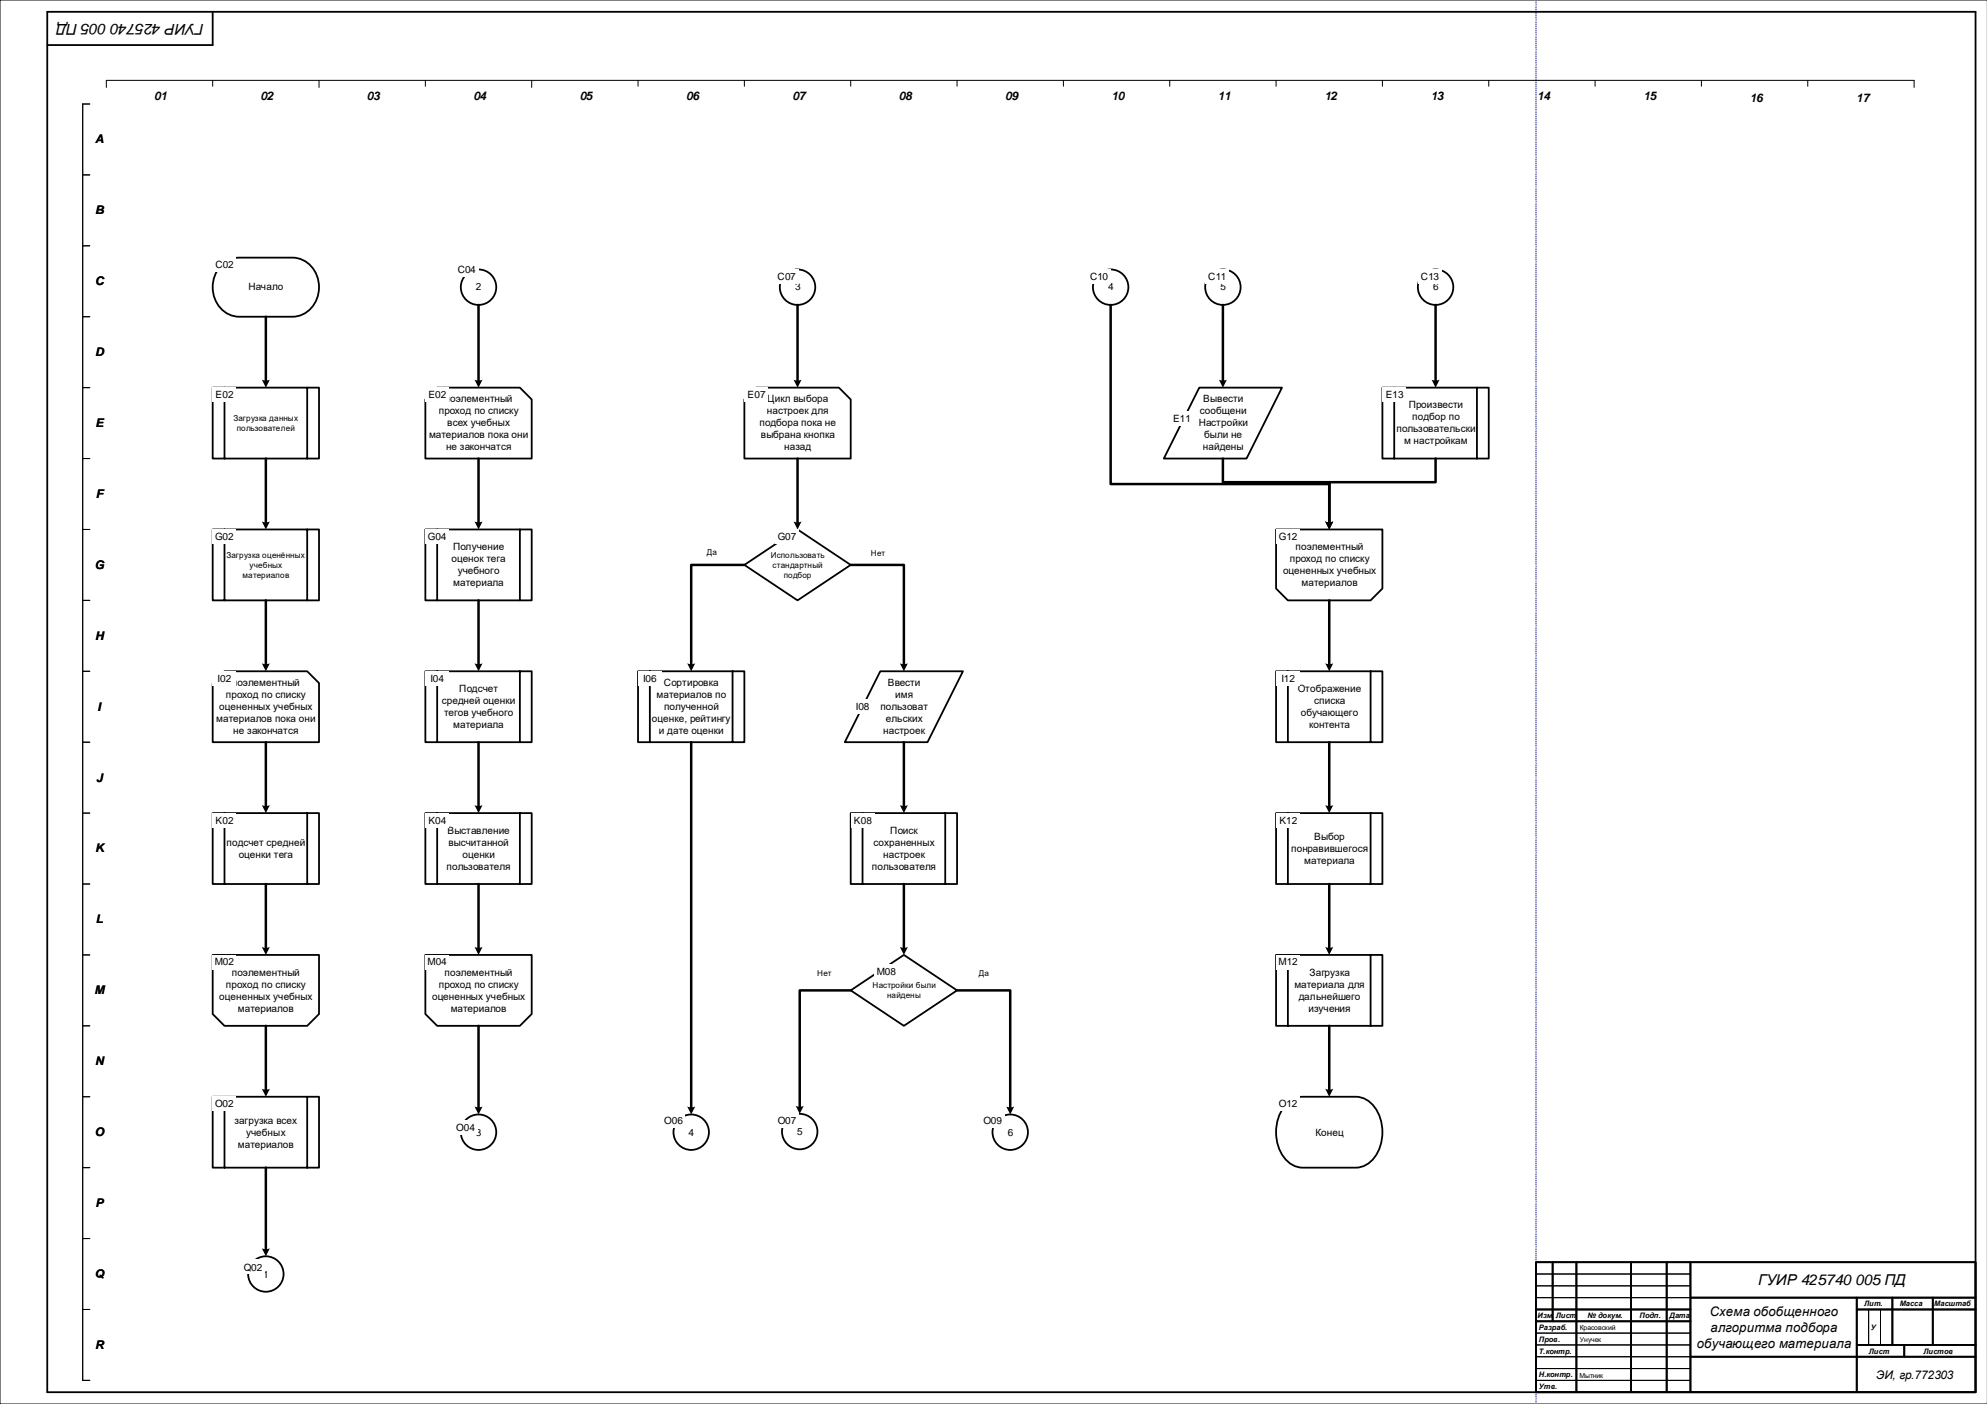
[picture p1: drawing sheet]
<svg xmlns="http://www.w3.org/2000/svg" width="841mm" height="594mm" viewBox="0 0 841 594" stroke-linecap="round" stroke-linejoin="round" font-family="sans-serif">
<path d="M840.9 0h-840.9v594h840.9" fill="none" stroke="#000" stroke-width=".42"/>
<path d="M90 164h45v30h-45z" fill-rule="evenodd" fill="#fff"/>
<g fill="none" stroke="#000" stroke-width=".76">
<path d="M20 5h816v584h-816zM90 5.1v14h-70M90 164h45v30h-45zM95 164v30M130 164v30M650 534h186v55h-186zM657 534v25M667.1 534v55M690.2 534v55M705.3 534v55M715.3 534v55M650 559h65.3"/>
<path d="M650 554h65.3M715.3 549h120.7M785.7 554h50.3M785.7 549v40M800.8 549v20M817.9 549v20M715.3 574h120.7M785.7 569h50.3M805.8 569v5"/>
</g>
<g fill="none" stroke="#000" stroke-width=".42">
<path d="M45 37v-3h765v3M90 34v2.5M135 34v3M180 34v2.5M225 34v3M270 34v2.5M315 34v2.5M360 34v2.5M405 34v2.5M495 34v2.5M540 34v2.5M585 34v2.5"/>
<path d="M630 34v2.5M675 34v2.5M720 34v2.5M765 34v2.5M38 44h-3v540h3M35 74h3M35 104h3M35 134h3M35 164h3M35 194h3M35 224h3M35 254h3"/>
<path d="M35 284h3M35 314h3M35 344h3M35 374h3M35 404h3M35 434h3M35 464h3M35 494h3M35 524h3M650 539h65.3M35 554h3M650 549h65.3"/>
<path d="M650 544h65.3M790.8 554v15M795.8 554v15M650 564h65.3M650 569h65.3M650 574h65.3M650 579h65.3M650 584h65.3"/>
</g>
<path d="M650 0v594" fill="none" stroke="#00f" stroke-width=".42" stroke-dasharray=".3 .5"/>
<path d="M93.3 112.7l3-2.4a10.3 10.3 0 0 1 5-1.3h22.5a12.5 12.5 0 0 1 9.4 19.2 11.1 11.1 0 0 1-9.4 5.8h-22.5a12.5 12.5 0 0 1-9.5-19.2z" fill-rule="evenodd" fill="#fff"/>
<path d="M93.3 112.7l3-2.4a10.3 10.3 0 0 1 5-1.3h22.5a12.5 12.5 0 0 1 9.4 19.2 11.1 11.1 0 0 1-9.4 5.8h-22.5a12.5 12.5 0 0 1-9.5-19.2z" fill="none" stroke="#000" stroke-width=".76"/>
<path d="M450 34v2.5" fill="none" stroke="#000" stroke-width=".42"/>
<path d="M544.6 466.9l1-.9a9.3 9.3 0 0 1 5.7-2h22.5a12.1 12.1 0 0 1 10.6 10.3 17 17 0 0 1-6 18.4 8.9 8.9 0 0 1-4.6 1.3h-22.5a12.1 12.1 0 0 1-10.7-10.3 18 18 0 0 1 4-16.8z" fill-rule="evenodd" fill="#fff"/>
<path d="M544.6 466.9l1-.9a9.3 9.3 0 0 1 5.7-2h22.5a12.1 12.1 0 0 1 10.6 10.3 17 17 0 0 1-6 18.4 8.9 8.9 0 0 1-4.6 1.3h-22.5a12.1 12.1 0 0 1-10.7-10.3 18 18 0 0 1 4-16.8z" fill="none" stroke="#000" stroke-width=".76"/>
<g fill="#fff">
<path d="M90 164h10v6h-10z" fill-rule="evenodd"/>
<path d="M90 224h45v30h-45z" fill-rule="evenodd"/>
</g>
<path d="M90 224h45v30h-45zM95 224v30M130 224v30" fill="none" stroke="#000" stroke-width=".76"/>
<g fill="#fff">
<path d="M90 224h10v6h-10z" fill-rule="evenodd"/>
<path d="M95 284h35l5 5v25h-45v-25z" fill-rule="evenodd"/>
</g>
<path d="M95 284h35l5 5v25h-45v-25z" fill="none" stroke="#000" stroke-width=".76"/>
<path d="M90 344h45v30h-45z" fill-rule="evenodd" fill="#fff"/>
<path d="M90 344h45v30h-45zM95 344v30M130 344v30" fill="none" stroke="#000" stroke-width=".76"/>
<path d="M90 404h45v25l-5 5h-35l-5-5z" fill-rule="evenodd" fill="#fff"/>
<path d="M90 404h45v25l-5 5h-35l-5-5z" fill="none" stroke="#000" stroke-width=".76"/>
<path d="M90 464h45v30h-45z" fill-rule="evenodd" fill="#fff"/>
<path d="M90 464h45v30h-45zM95 464v30M130 464v30" fill="none" stroke="#000" stroke-width=".76"/>
<circle cx="112.5" cy="539" r="7.5" fill="#fff"/>
<circle cx="112.5" cy="539" r="7.5" fill="none" stroke="#000" stroke-width=".76"/>
<path d="M185 164h35l5 5v25h-45v-25z" fill-rule="evenodd" fill="#fff"/>
<path d="M185 164h35l5 5v25h-45v-25z" fill="none" stroke="#000" stroke-width=".76"/>
<path d="M180 224h45v30h-45z" fill-rule="evenodd" fill="#fff"/>
<path d="M180 224h45v30h-45zM185 224v30M220 224v30" fill="none" stroke="#000" stroke-width=".76"/>
<path d="M180 404h45v25l-5 5h-35l-5-5z" fill-rule="evenodd" fill="#fff"/>
<path d="M180 404h45v25l-5 5h-35l-5-5z" fill="none" stroke="#000" stroke-width=".76"/>
<path d="M180 284h45v30h-45z" fill-rule="evenodd" fill="#fff"/>
<path d="M180 284h45v30h-45zM185 284v30M220 284v30" fill="none" stroke="#000" stroke-width=".76"/>
<path d="M180 344h45v30h-45z" fill-rule="evenodd" fill="#fff"/>
<path d="M180 344h45v30h-45zM185 344v30M220 344v30" fill="none" stroke="#000" stroke-width=".76"/>
<path d="M315 239l22.5-15 22.5 15-22.5 15z" fill-rule="evenodd" fill="#fff"/>
<path d="M315 239l22.5-15 22.5 15-22.5 15z" fill="none" stroke="#000" stroke-width=".76"/>
<path d="M270 284h45v30h-45z" fill-rule="evenodd" fill="#fff"/>
<path d="M270 284h45v30h-45zM275 284v30M310 284v30" fill="none" stroke="#000" stroke-width=".76"/>
<path d="M360 344h45v30h-45z" fill-rule="evenodd" fill="#fff"/>
<path d="M360 344h45v30h-45zM365 344v30M400 344v30" fill="none" stroke="#000" stroke-width=".76"/>
<path d="M360 419l22.5-15 22.5 15-22.5 15z" fill-rule="evenodd" fill="#fff"/>
<path d="M360 419l22.5-15 22.5 15-22.5 15z" fill="none" stroke="#000" stroke-width=".76"/>
<path d="M372.5 284h35l-15 30h-35z" fill-rule="evenodd" fill="#fff"/>
<path d="M372.5 284h35l-15 30h-35z" fill="none" stroke="#000" stroke-width=".76"/>
<path d="M507.5 164h35l-15 30h-35z" fill-rule="evenodd" fill="#fff"/>
<path d="M507.5 164h35l-15 30h-35z" fill="none" stroke="#000" stroke-width=".76"/>
<path d="M315 169l5-5h35l5 5v25h-45z" fill-rule="evenodd" fill="#fff"/>
<path d="M315 169l5-5h35l5 5v25h-45z" fill="none" stroke="#000" stroke-width=".76"/>
<path d="M585 164h45v30h-45z" fill-rule="evenodd" fill="#fff"/>
<path d="M585 164h45v30h-45zM590 164v30M625 164v30" fill="none" stroke="#000" stroke-width=".76"/>
<path d="M540 224h45v25l-5 5h-35l-5-5z" fill-rule="evenodd" fill="#fff"/>
<path d="M540 224h45v25l-5 5h-35l-5-5z" fill="none" stroke="#000" stroke-width=".76"/>
<path d="M540 284h45v30h-45z" fill-rule="evenodd" fill="#fff"/>
<path d="M540 284h45v30h-45zM545 284v30M580 284v30" fill="none" stroke="#000" stroke-width=".76"/>
<path d="M540 344h45v30h-45z" fill-rule="evenodd" fill="#fff"/>
<path d="M540 344h45v30h-45zM545 344v30M580 344v30" fill="none" stroke="#000" stroke-width=".76"/>
<path d="M540 404h45v30h-45z" fill-rule="evenodd" fill="#fff"/>
<path d="M540 404h45v30h-45zM545 404v30M580 404v30" fill="none" stroke="#000" stroke-width=".76"/>
<path d="M112.5 134v27.4M112.5 194v27.4M112.5 254v27.4M112.5 314v27.4M112.5 374v27.4M112.5 434v27.4M112.5 494v34.9" fill="none" stroke="#000" stroke-width="1.1"/>
<g fill="#000">
<path d="M110.8 160.6l1.7 .4 1.7-.4-1.7 3.4z" fill-rule="evenodd"/>
<path d="M110.8 220.6l1.7 .4 1.7-.4-1.7 3.4z" fill-rule="evenodd"/>
<path d="M110.8 280.6l1.7 .4 1.7-.4-1.7 3.4z" fill-rule="evenodd"/>
<path d="M110.8 340.6l1.7 .4 1.7-.4-1.7 3.4z" fill-rule="evenodd"/>
<path d="M110.8 400.6l1.7 .4 1.7-.4-1.7 3.4z" fill-rule="evenodd"/>
<path d="M110.8 460.6l1.7 .4 1.7-.4-1.7 3.4z" fill-rule="evenodd"/>
<path d="M110.8 528.1l1.7 .4 1.7-.4-1.7 3.4z" fill-rule="evenodd"/>
</g>
<circle cx="202.5" cy="479" r="7.5" fill="#fff"/>
<circle cx="202.5" cy="479" r="7.5" fill="none" stroke="#000" stroke-width=".76"/>
<circle cx="292.5" cy="479" r="7.5" fill="#fff"/>
<circle cx="292.5" cy="479" r="7.5" fill="none" stroke="#000" stroke-width=".76"/>
<circle cx="338.4" cy="478.7" r="7.5" fill="#fff"/>
<circle cx="338.4" cy="478.7" r="7.5" fill="none" stroke="#000" stroke-width=".76"/>
<circle cx="427.5" cy="479" r="7.5" fill="#fff"/>
<circle cx="427.5" cy="479" r="7.5" fill="none" stroke="#000" stroke-width=".76"/>
<circle cx="202.5" cy="121.5" r="7.5" fill="#fff"/>
<circle cx="202.5" cy="121.5" r="7.5" fill="none" stroke="#000" stroke-width=".76"/>
<circle cx="337.5" cy="121.5" r="7.5" fill="#fff"/>
<circle cx="337.5" cy="121.5" r="7.5" fill="none" stroke="#000" stroke-width=".76"/>
<circle cx="517.5" cy="121.5" r="7.5" fill="#fff"/>
<circle cx="517.5" cy="121.5" r="7.5" fill="none" stroke="#000" stroke-width=".76"/>
<g fill="none" stroke="#000" stroke-width="1.1">
<path d="M202.5 129v32.4M337.5 129v32.4M202.5 194v27.4M337.5 194v27.4M315 239h-22.5v42.4M360 239h22.5v42.4M202.5 254v27.4M202.5 314v27.4M292.5 314v154.9M382.5 314v27.4M202.5 374v27.4M382.5 374v27.4"/>
<path d="M360 419h-21.6v49.7M405 419h22.5v49.9M202.5 434v34.9"/>
</g>
<g fill="#000">
<path d="M200.8 160.6l1.7 .4 1.7-.4-1.7 3.4z" fill-rule="evenodd"/>
<path d="M335.8 160.6l1.7 .4 1.7-.4-1.7 3.4z" fill-rule="evenodd"/>
<path d="M200.8 220.6l1.7 .4 1.7-.4-1.7 3.4z" fill-rule="evenodd"/>
<path d="M335.8 220.6l1.7 .4 1.7-.4-1.7 3.4z" fill-rule="evenodd"/>
<path d="M200.8 280.6l1.7 .4 1.7-.4-1.7 3.4z" fill-rule="evenodd"/>
<path d="M290.8 280.6l1.7 .4 1.7-.4-1.7 3.4z" fill-rule="evenodd"/>
<path d="M380.8 280.6l1.7 .4 1.7-.4-1.7 3.4z" fill-rule="evenodd"/>
<path d="M200.8 340.6l1.7 .4 1.7-.4-1.7 3.4z" fill-rule="evenodd"/>
<path d="M380.8 340.6l1.7 .4 1.7-.4-1.7 3.4z" fill-rule="evenodd"/>
<path d="M200.8 400.6l1.7 .4 1.7-.4-1.7 3.4z" fill-rule="evenodd"/>
<path d="M380.8 400.6l1.7 .4 1.7-.4-1.7 3.4z" fill-rule="evenodd"/>
<path d="M200.8 468.1l1.7 .4 1.7-.4-1.7 3.4z" fill-rule="evenodd"/>
<path d="M290.8 468.1l1.7 .4 1.7-.4-1.7 3.4z" fill-rule="evenodd"/>
<path d="M336.7 467.9l1.7 .3 1.7-.3-1.7 3.3z" fill-rule="evenodd"/>
<path d="M425.8 468.1l1.7 .4 1.7-.4-1.7 3.4z" fill-rule="evenodd"/>
</g>
<circle cx="470" cy="121.5" r="7.5" fill="#fff"/>
<circle cx="470" cy="121.5" r="7.5" fill="none" stroke="#000" stroke-width=".76"/>
<circle cx="607.5" cy="121.5" r="7.5" fill="#fff"/>
<circle cx="607.5" cy="121.5" r="7.5" fill="none" stroke="#000" stroke-width=".76"/>
<path d="M470 129v75.8h92.5v16.6M517.5 129v32.4M607.5 129v32.4M517.5 194v10h45v17.4M607.5 194v10h-45v17.4M562.5 254v27.4M562.5 314v27.4M562.5 374v27.4M562.5 434v27.4" fill="none" stroke="#000" stroke-width="1.1"/>
<g fill="#000">
<path d="M515.8 160.6l1.7 .4 1.7-.4-1.7 3.4z" fill-rule="evenodd"/>
<path d="M605.8 160.6l1.7 .4 1.7-.4-1.7 3.4z" fill-rule="evenodd"/>
<path d="M560.8 220.6l1.7 .4 1.7-.4-1.7 3.4z" fill-rule="evenodd"/>
<path d="M560.8 220.6l1.7 .4 1.7-.4-1.7 3.4z" fill-rule="evenodd"/>
<path d="M560.8 220.6l1.7 .4 1.7-.4-1.7 3.4z" fill-rule="evenodd"/>
<path d="M560.8 280.6l1.7 .4 1.7-.4-1.7 3.4z" fill-rule="evenodd"/>
<path d="M560.8 340.6l1.7 .4 1.7-.4-1.7 3.4z" fill-rule="evenodd"/>
<path d="M560.8 400.6l1.7 .4 1.7-.4-1.7 3.4z" fill-rule="evenodd"/>
<path d="M560.8 460.6l1.7 .4 1.7-.4-1.7 3.4z" fill-rule="evenodd"/>
</g>
<g fill="#fff">
<path d="M90 109h10v6h-10z" fill-rule="evenodd"/>
<path d="M90 284h10v6h-10z" fill-rule="evenodd"/>
<path d="M90 344h10v6h-10z" fill-rule="evenodd"/>
<path d="M90 404h10v6h-10z" fill-rule="evenodd"/>
<path d="M90 464h10v6h-10z" fill-rule="evenodd"/>
<path d="M102.1 533h10v6h-10z" fill-rule="evenodd"/>
<path d="M192.5 111h10v6h-10z" fill-rule="evenodd"/>
<path d="M327.9 114h10v6h-10z" fill-rule="evenodd"/>
<path d="M460 114h10v6h-10z" fill-rule="evenodd"/>
<path d="M510 114h10v6h-10z" fill-rule="evenodd"/>
<path d="M600 114h10v6h-10z" fill-rule="evenodd"/>
<path d="M180 164h10v6h-10z" fill-rule="evenodd"/>
<path d="M315 164h10v6h-10z" fill-rule="evenodd"/>
<path d="M495 174h10v6h-10z" fill-rule="evenodd"/>
<path d="M585 164h10v6h-10z" fill-rule="evenodd"/>
<path d="M180 224h10v6h-10z" fill-rule="evenodd"/>
<path d="M328 224h10v6h-10z" fill-rule="evenodd"/>
<path d="M540 224h10v6h-10z" fill-rule="evenodd"/>
<path d="M180 284h10v6h-10z" fill-rule="evenodd"/>
<path d="M270 284h10v6h-10z" fill-rule="evenodd"/>
<path d="M360 296h10v6h-10z" fill-rule="evenodd"/>
<path d="M540 284h10v6h-10z" fill-rule="evenodd"/>
<path d="M180 344h10v6h-10z" fill-rule="evenodd"/>
<path d="M360 344h10v6h-10z" fill-rule="evenodd"/>
<path d="M540 344h10v6h-10z" fill-rule="evenodd"/>
<path d="M180 404h10v6h-10z" fill-rule="evenodd"/>
<path d="M370 408h10v6h-10z" fill-rule="evenodd"/>
<path d="M540 404h10v6h-10z" fill-rule="evenodd"/>
<path d="M192 474h10v6h-10z" fill-rule="evenodd"/>
<path d="M280 471h10v6h-10z" fill-rule="evenodd"/>
<path d="M328 471h10v6h-10z" fill-rule="evenodd"/>
<path d="M415 471h10v6h-10z" fill-rule="evenodd"/>
<path d="M540 464h10v6h-10z" fill-rule="evenodd"/>
<path d="M299.1 231.7h4.3v4.2h-4.3z" fill-rule="evenodd"/>
<path d="M368.5 231.9h6.1v4.2h-6.1z" fill-rule="evenodd"/>
<path d="M414.1 409.7h4.3v4.2h-4.3z" fill-rule="evenodd"/>
<path d="M345.7 409.7h6.1v4.2h-6.1z" fill-rule="evenodd"/>
</g>
<text font-size="6.4" x="86.2" y="10.1" transform="rotate(-180 86.2 10.1)">ГУИР 425740 005 ПД</text>
<text font-size="6.3" x="744" y="543.6">ГУИР 425740 005 ПД</text>
<g font-size="5.6">
<text x="723.5" y="556.7">Схема обобщенного</text>
<text x="723.8" y="563.4">алгоритма подбора</text>
<text x="718" y="570.2">обучающего материала</text>
</g>
<g font-size="5">
<text x="65.3" y="42.5">01</text>
<text x="110.3" y="42.5">02</text>
<text x="155.3" y="42.5">03</text>
<text x="200.3" y="42.5">04</text>
<text x="245.3" y="42.5">05</text>
<text x="290.3" y="42.5">06</text>
<text x="335.4" y="42.5">07</text>
<text x="380.4" y="42.5">08</text>
<text x="425.4" y="42.5">09</text>
<text x="470.4" y="42.5">10</text>
<text x="515.4" y="42.5">11</text>
<text x="560.4" y="42.5">12</text>
<text x="605.4" y="42.5">13</text>
<text x="650.5" y="42.5">14</text>
<text x="695.5" y="42.5">15</text>
<text x="740.5" y="43">16</text>
<text x="785.5" y="43">17</text>
<text x="40.2" y="60.5">A</text>
<text x="40.2" y="90.5">B</text>
<text x="40.2" y="120.5">C</text>
<text x="40.2" y="150.5">D</text>
<text x="40.4" y="180.6">E</text>
<text x="40.5" y="210.6">F</text>
<text x="40.1" y="240.6">G</text>
<text x="40.2" y="270.6">H</text>
<text x="41.3" y="300.6">I</text>
<text x="40.6" y="330.6">J</text>
<text x="40.2" y="360.6">K</text>
<text x="40.5" y="390.7">L</text>
<text x="40" y="420.7">M</text>
<text x="40.2" y="450.7">N</text>
<text x="40.1" y="480.7">O</text>
<text x="40.4" y="510.7">P</text>
<text x="40.1" y="540.7">Q</text>
<text x="40.2" y="570.7">R</text>
<text x="794" y="583.2">ЭИ, гр.772303</text>
</g>
<g font-size="4.2">
<text x="91.2" y="113.3">C02</text>
<text x="193.7" y="115.3">C04</text>
<text x="329.1" y="118.3">C07</text>
<text x="461.3" y="118.3">C10</text>
<text x="511.3" y="118.3">C11</text>
<text x="601.3" y="118.3">C13</text>
<text x="105.1" y="122.8">Начало</text>
<text x="201.4" y="122.8">2</text>
<text x="336.4" y="122.8">3</text>
<text x="469" y="122.8">4</text>
<text x="516.5" y="122.8">5</text>
<text x="606.5" y="122.8">6</text>
<text x="91.3" y="168.3">E02</text>
<text x="181.3" y="168.3">E02</text>
<text x="188.1" y="170.2">поэлементный</text>
<text x="316.3" y="168.3">E07</text>
<text x="324.7" y="170.2">Цикл выбора</text>
<text x="509.2" y="170.2">Вывести</text>
<text x="586.4" y="168.3">E13</text>
<text x="596.2" y="172.7">Произвести</text>
<text x="185.7" y="175.3">проход по списку</text>
<text x="324.6" y="175.3">настроек для</text>
<text x="496.4" y="178.3">E11</text>
<text x="507.8" y="175.3">сообщени</text>
<text x="597.7" y="177.8">подбор по</text>
<text x="181.6" y="185.4">материалов пока они</text>
<text x="189.3" y="180.3">всех учебных</text>
<text x="321.4" y="180.3">подбора пока не</text>
<text x="321.9" y="185.4">выбрана кнопка</text>
<text x="507.3" y="180.3">Настройки</text>
<text x="509.6" y="185.4">были не</text>
<text x="590.9" y="182.9">пользовательски</text>
<text x="188.8" y="190.5">не закончатся</text>
<text x="331.9" y="190.5">назад</text>
<text x="509" y="190.5">найдены</text>
<text x="594.2" y="188">м настройкам</text>
<text x="91" y="228.4">G02</text>
<text x="181.1" y="228.4">G04</text>
<text x="191.8" y="232.8">Получение</text>
<text x="329.1" y="228.4">G07</text>
<text x="541.2" y="228.4">G12</text>
<text x="548.2" y="232.8">поэлементный</text>
<text x="191" y="237.8">оценок тега</text>
<text x="545.8" y="237.8">проход по списку</text>
<text x="193.7" y="242.9">учебного</text>
<text x="542.9" y="242.9">оцененных учебных</text>
<text x="191.8" y="248">материала</text>
<text x="550.8" y="248">материалов</text>
<text x="92.1" y="288.4">I02</text>
<text x="98.1" y="290.2">поэлементный</text>
<text x="182.1" y="288.4">I04</text>
<text x="194.3" y="292.8">Подсчет</text>
<text x="272.1" y="288.4">I06</text>
<text x="281" y="290.2">Сортировка</text>
<text x="375.7" y="290.2">Ввести</text>
<text x="542.2" y="288.4">I12</text>
<text x="549.2" y="292.8">Отображение</text>
<text x="95.6" y="295.3">проход по списку</text>
<text x="187" y="297.9">средней оценки</text>
<text x="277.8" y="295.3">материалов по</text>
<text x="378.8" y="295.3">имя</text>
<text x="556.1" y="297.9">списка</text>
<text x="91.5" y="305.5">материалов пока они</text>
<text x="92.8" y="300.4">оцененных учебных</text>
<text x="187.9" y="302.9">тегов учебного</text>
<text x="275.9" y="305.5">оценке, рейтингу</text>
<text x="281" y="300.4">полученной</text>
<text x="362.2" y="300.4">I08</text>
<text x="372.5" y="300.4">пользоват</text>
<text x="374.9" y="305.5">ельских</text>
<text x="550.5" y="302.9">обучающего</text>
<text x="98.7" y="310.6">не закончатся</text>
<text x="191.8" y="308">материала</text>
<text x="278.8" y="310.6">и дате оценки</text>
<text x="373.8" y="310.6">настроек</text>
<text x="553.9" y="308">контента</text>
<text x="91.3" y="348.4">K02</text>
<text x="181.3" y="348.4">K04</text>
<text x="189.4" y="352.8">Выставление</text>
<text x="361.4" y="348.4">K08</text>
<text x="376.8" y="352.8">Поиск</text>
<text x="541.4" y="348.4">K12</text>
<text x="95.9" y="357.9">подсчет средней</text>
<text x="189.7" y="357.9">высчитанной</text>
<text x="369.7" y="357.9">сохраненных</text>
<text x="556.2" y="355.3">Выбор</text>
<text x="101" y="363">оценки тега</text>
<text x="195.7" y="363">оценки</text>
<text x="373.8" y="363">настроек</text>
<text x="546.4" y="360.4">понравившегося</text>
<text x="551.9" y="365.5">материала</text>
<text x="188.9" y="368.1">пользователя</text>
<text x="369" y="368.1">пользователя</text>
<text x="90.9" y="408.5">M02</text>
<text x="98.1" y="412.8">поэлементный</text>
<text x="180.9" y="408.5">M04</text>
<text x="188.1" y="412.8">поэлементный</text>
<text x="371" y="412.5">M08</text>
<text x="541.1" y="408.5">M12</text>
<text x="554.1" y="412.8">Загрузка</text>
<text x="95.6" y="417.9">проход по списку</text>
<text x="185.7" y="417.9">проход по списку</text>
<text x="547.7" y="417.9">материала для</text>
<text x="92.8" y="423">оцененных учебных</text>
<text x="182.8" y="423">оцененных учебных</text>
<text x="549.6" y="423">дальнейшего</text>
<text x="100.7" y="428.1">материалов</text>
<text x="190.7" y="428.1">материалов</text>
<text x="553.7" y="428.1">изучения</text>
<text x="91" y="468.5">O02</text>
<text x="541.2" y="468.5">O12</text>
<text x="99.3" y="475.4">загрузка всех</text>
<text x="193.1" y="478.5">O04</text>
<text x="281.1" y="475.5">O06</text>
<text x="329.1" y="475.5">O07</text>
<text x="416.1" y="475.5">O09</text>
<text x="100.7" y="485.6">материалов</text>
<text x="104.2" y="480.5">учебных</text>
<text x="201.4" y="480.5">3</text>
<text x="291.4" y="480.5">4</text>
<text x="337.4" y="480.2">5</text>
<text x="426.5" y="480.5">6</text>
<text x="556.7" y="480.5">Конец</text>
<text x="103.2" y="537.5">Q02</text>
<text x="111.4" y="540.5">1</text>
</g>
<g font-size="3.4">
<text x="98.8" y="178">Загрузка данных</text>
<text x="100.2" y="182.3">пользователей</text>
<text x="95.9" y="235.9">Загрузка оценённых</text>
<text x="299.2" y="234.9">Да</text>
<text x="326.1" y="235.9">Использовать</text>
<text x="368.6" y="235.2">Нет</text>
<text x="102.7" y="244.4">материалов</text>
<text x="105.6" y="240.2">учебных</text>
<text x="326.9" y="240.2">стандартный</text>
<text x="331.7" y="244.4">подбор</text>
<text x="345.8" y="413">Нет</text>
<text x="414.2" y="413">Да</text>
<text x="369.2" y="418.1">Настройки были</text>
<text x="375.4" y="422.4">найдены</text>
</g>
<g font-size="3.2">
<text x="650.6" y="557.7">Изм</text>
<text x="658.4" y="557.7">Лист</text>
<text x="671.7" y="557.7">№ докум.</text>
<text x="693.7" y="557.7">Подп.</text>
<text x="706.5" y="557.7">Дата</text>
<text x="788.8" y="552.7">Лит.</text>
<text x="803.9" y="552.7">Масса</text>
<text x="818.5" y="552.7">Масштаб</text>
<text x="651.2" y="562.7">Разраб.</text>
<text x="791.7" y="562.7">У</text>
<text x="651.2" y="567.7">Пров.</text>
<text x="651.2" y="572.7">Т.контр.</text>
<text x="790.9" y="572.7">Лист</text>
<text x="814" y="572.7">Листов</text>
<text x="651.2" y="582.7">Н.контр.</text>
<text x="651.2" y="587.7">Утв.</text>
</g>
<g font-size="2.9">
<text x="668.6" y="562.8">Красовский</text>
<text x="668.6" y="567.8">Унучек</text>
<text x="668.5" y="582.8">Мытник</text>
</g>
</svg>
